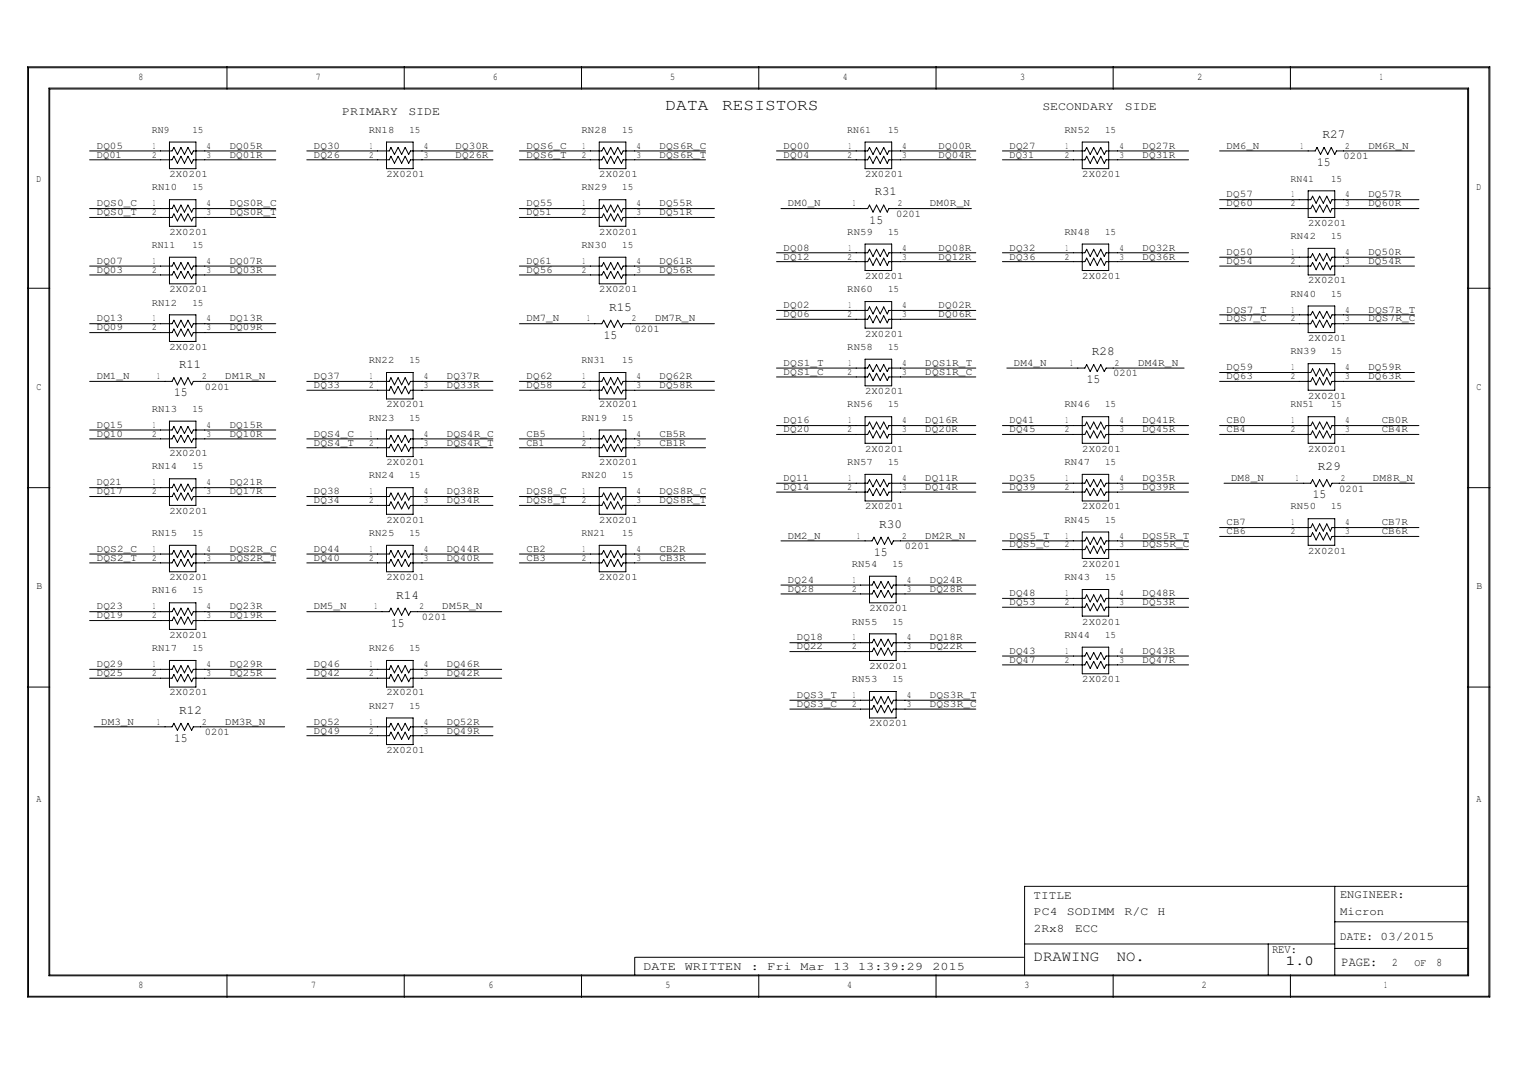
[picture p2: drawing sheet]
<svg xmlns="http://www.w3.org/2000/svg" width="420mm" height="297mm" viewBox="0 0 420 297" stroke-linecap="round" stroke-linejoin="round" font-family="sans-serif">
<g fill="none" stroke="#000" stroke-width=".28">
<path d="M7.7 18.5h404.7v257.5h-404.7zM7.9 18.8h404.2v257h-404.2zM62.8 18.5v6.1M111.9 18.5v6.1M161 18.5v6.1M210 18.5v6.1M259.1 18.5v6.1M308.1 18.5v6.1M357.2 18.5v6.1M13.5 24.4h393v245.7h-393zM13.8 24.6h392.4v245.3h-392.4zM46.9 39.3h7.3v7.4h-7.3z"/>
<path d="M107 39.3h7.3v7.4h-7.3zM165.9 39.3h7.3v7.4h-7.3zM239.4 39.3h7.4v7.4h-7.4zM299.6 39.3h7.3v7.4h-7.3zM24.8 44.2h22.8l.5-.9 1 1.9 1-1.9 1 1.9 .9-1.9 1 1.9 .5-1h22.8M24.8 41.8h22.8l.5-1 1 2 1-2 1 2 .9-2 1 2 .5-1h22.8M24.8 57.7h22.8l.5-.9 1 1.9 1-1.9 1 1.9 .9-1.9 1 1.9 .5-1h22.8M46.9 55.3h7.3v7.4h-7.3zM84.9 44.2h22.8l.5-.9 1 1.9 1-1.9 1 1.9 .9-1.9 1 1.9 .5-1h22.8M84.9 41.8h22.8l.5-1 1 2 1-2 1 2 .9-2 1 2 .5-1h22.8M143.8 44.2h22.8l.5-.9 1 1.9 .9-1.9 1 1.9 1-1.9 1 1.9 .5-1h22.8M143.8 41.8h22.8l.5-1 1 2 .9-2 1 2 1-2 1 2 .5-1h22.8"/>
<path d="M143.8 57.7h22.8l.5-.9 1 1.9 .9-1.9 1 1.9 1-1.9 1 1.9 .5-1h25.2M165.9 55.3h7.3v7.4h-7.3zM214.9 44.2h25.3l.5-.9 .9 1.9 1-1.9 1 1.9 1-1.9 1 1.9 .4-1h24.1M214.9 41.8h25.3l.5-1 .9 2 1-2 1 2 1-2 1 2 .4-1h24.1M216.2 57.7h24l.5-.9 .9 1.9 1-1.9 1 1.9 1-1.9 1 1.9 .4-1h22.9M277.5 44.2h22.8l.5-.9 1 1.9 .9-1.9 1 1.9 1-1.9 .9 1.9 .6-1h22.8M277.5 41.8h22.8l.5-1 1 2 .9-2 1 2 1-2 .9 2 .6-1h22.8M337.6 41.8h26.4l.5-1 1 2 1-2 1 2 1-2 .9 2 .5-1h21.6M337.6 55.3h25.2l.5-1 1 2 1-2 1 2 .9-2 1 2 .5-1h24M337.6 57.7h25.2l.5-.9 1 1.9 1-1.9 1 1.9 .9-1.9 1 1.9 .5-1h24M362.1 52.8h7.3v7.4h-7.3zM7.7 79.8h6.1"/>
<path d="M24.8 60.2h22.8l.5-1 1 2 1-2 1 2 .9-2 1 2 .5-1h22.8M24.8 76.1h22.8l.5-1 1 2 1-2 1 2 .9-2 1 2 .5-1h22.8M24.8 73.7h22.8l.5-1 1 2 1-2 1 2 .9-2 1 2 .5-1h22.8M46.9 71.2h7.3v7.4h-7.3zM143.8 60.2h22.8l.5-1 1 2 .9-2 1 2 1-2 1 2 .5-1h25.2M143.8 76.1h22.8l.5-1 1 2 .9-2 1 2 1-2 1 2 .5-1h25.2M143.8 73.7h22.8l.5-1 1 2 .9-2 1 2 1-2 1 2 .5-1h25.2M165.9 71.2h7.3v7.4h-7.3zM214.9 72.4h25.3l.5-.9 .9 1.9 1-1.9 1 1.9 1-1.9 1 1.9 .4-1h24.1M214.9 70h25.3l.5-1 .9 2 1-2 1 2 1-2 1 2 .4-1h24.1M239.4 67.6h7.4v7.3h-7.4zM277.5 72.4h22.8l.5-.9 1 1.9 .9-1.9 1 1.9 1-1.9 .9 1.9 .6-1h22.8"/>
<path d="M277.5 70h22.8l.5-1 1 2 .9-2 1 2 1-2 .9 2 .6-1h22.8M299.6 67.6h7.3v7.3h-7.3zM337.6 71.2h25.2l.5-1 1 2 1-2 1 2 .9-2 1 2 .5-1h22.8M337.6 73.7h25.2l.5-1 1 2 1-2 1 2 .9-2 1 2 .5-1h22.8M362.1 68.7h7.3v7.4h-7.3zM406.2 79.8h6.2M24.8 89.6h22.8l.5-1 1 2 1-2 1 2 .9-2 1 2 .5-1h22.8M24.8 92.1h22.8l.5-1 1 1.9 1-1.9 1 1.9 .9-1.9 1 1.9 .5-.9h22.8M46.9 87.2h7.3v7.3h-7.3zM143.8 89.6h22.8l.5-1 1 2 .9-2 1 2 1-2 1 2 .5-1h25.2M214.9 88.4h25.3l.5-1 .9 2 1-2 1 2 1-2 1 2 .4-1h24.1M214.9 85.9h25.3l.5-.9 .9 1.9 1-1.9 1 1.9 1-1.9 1 1.9 .4-1h24.1"/>
<path d="M239.4 83.5h7.4v7.3h-7.4zM239.4 99.4h7.4v7.4h-7.4zM337.6 89.6h25.2l.5-1 1 2 1-2 1 2 .9-2 1 2 .5-1h22.8M337.6 87.2h25.2l.5-1 1 1.9 1-1.9 1 1.9 .9-1.9 1 1.9 .5-.9h22.8M362.1 84.7h7.3v7.4h-7.3zM24.8 105.6h22.8l.5-1 1 2 1-2 1 2 .9-2 1 2 .5-1h22.8M24.8 119h22.8l.5-.9 1 1.9 1-1.9 1 1.9 .9-1.9 1 1.9 .5-1h22.8M46.9 116.6h7.3v7.4h-7.3zM84.9 108h22.8l.5-1 1 2 1-2 1 2 .9-2 1 2 .5-1h22.8M84.9 105.6h22.8l.5-1 1 2 1-2 1 2 .9-2 1 2 .5-1h22.8M107 103.1h7.3v7.3h-7.3zM107 119h7.3v7.4h-7.3z"/>
<path d="M143.8 108h22.8l.5-1 1 2 .9-2 1 2 1-2 1 2 .5-1h25.2M143.8 105.6h22.8l.5-1 1 2 .9-2 1 2 1-2 1 2 .5-1h25.2M165.9 103.1h7.3v7.3h-7.3zM165.9 119h7.3v7.4h-7.3zM214.9 104.4h25.3l.5-1.1 .9 2 1-2 1 2 1-2 1 2 .4-.9h24.1M214.9 101.9h25.3l.5-1 .9 2 1-2 1 2 1-2 1 2 .4-1h24.1M214.9 117.8h25.3l.5-1 .9 2 1-2 1 2 1-2 1 2 .4-1h24.1M239.4 115.4h7.4v7.3h-7.4zM277.5 117.8h22.8l.5-1 1 2 .9-2 1 2 1-2 .9 2 .6-1h22.8M278.7 101.9h21.6l.5-1 1 2 .9-2 1 2 1-2 .9 2 .6-1h21.5M299.6 115.4h7.3v7.3h-7.3zM337.6 103.1h25.2l.5-1 1 2 1-2 1 2 .9-2 1 2 .5-1h22.8"/>
<path d="M337.6 105.6h25.2l.5-1 1 2 1-2 1 2 .9-2 1 2 .5-1h22.8M337.6 117.8h25.2l.5-1 1 2 1-2 1 2 .9-2 1 2 .5-1h24M362.1 100.7h7.3v7.3h-7.3zM362.1 115.4h7.3v7.3h-7.3zM7.7 135h6.1M24.8 135h22.8l.5-1 1 2 1-2 1 2 .9-2 1 2 .5-1h22.8M24.8 121.5h22.8l.5-1 1 2 1-2 1 2 .9-2 1 2 .5-1h22.8M24.8 137.5h22.8l.5-1 1 1.9 1-1.9 1 1.9 .9-1.9 1 1.9 .5-.9h22.8M46.9 132.5h7.3v7.4h-7.3zM84.9 124h22.8l.5-1 1 1.9 1-1.9 1 1.9 .9-1.9 1 1.9 .5-.9h22.8M84.9 121.5h22.8l.5-1 1 2 1-2 1 2 .9-2 1 2 .5-1h22.8M84.9 139.9h22.8l.5-1 1 2 1-2 1 2 .9-2 1 2 .5-1h22.8"/>
<path d="M84.9 137.5h22.8l.5-1 1 1.9 1-1.9 1 1.9 .9-1.9 1 1.9 .5-.9h22.8M107 135h7.3v7.4h-7.3zM143.8 124h22.8l.5-1 1 1.9 .9-1.9 1 1.9 1-1.9 1 1.9 .5-.9h22.8M143.8 121.5h22.8l.5-1 1 2 .9-2 1 2 1-2 1 2 .5-1h22.8M143.8 139.9h22.8l.5-1 1 2 .9-2 1 2 1-2 1 2 .5-1h22.8M143.8 137.5h22.8l.5-1 1 1.9 .9-1.9 1 1.9 1-1.9 1 1.9 .5-.9h22.8M165.9 135h7.3v7.4h-7.3zM214.9 120.3h25.3l.5-1 .9 1.9 1-1.9 1 1.9 1-1.9 1 1.9 .4-.9h24.1M214.9 136.2h25.3l.5-.9 .9 1.9 1-1.9 1 1.9 1-1.9 1 1.9 .4-1h24.1M214.9 133.8h25.3l.5-1 .9 1.9 1-1.9 1 1.9 1-1.9 1 1.9 .4-.9h24.1M239.4 131.3h7.4v7.4h-7.4zM277.5 120.3h22.8l.5-1 1 1.9 .9-1.9 1 1.9 1-1.9 .9 1.9 .6-.9h22.8"/>
<path d="M277.5 136.2h22.8l.5-.9 1 1.9 .9-1.9 1 1.9 1-1.9 .9 1.9 .6-1h22.8M277.5 133.8h22.8l.5-1 1 1.9 .9-1.9 1 1.9 1-1.9 .9 1.9 .6-.9h22.8M299.6 131.3h7.3v7.4h-7.3zM337.6 120.3h25.2l.5-1 1 1.9 1-1.9 1 1.9 .9-1.9 1 1.9 .5-.9h24M338.8 133.8h24l.5-1 1 1.9 1-1.9 1 1.9 .9-1.9 1 1.9 .5-.9h22.8M406.2 135h6.2M24.8 155.8h22.8l.5-.9 1 1.9 1-1.9 1 1.9 .9-1.9 1 1.9 .5-1h22.8M24.8 153.4h22.8l.5-1 1 2 1-2 1 2 .9-2 1 2 .5-1h22.8M46.9 151h7.3v7.3h-7.3zM84.9 155.8h22.8l.5-.9 1 1.9 1-1.9 1 1.9 .9-1.9 1 1.9 .5-1h22.8M84.9 153.4h22.8l.5-1 1 2 1-2 1 2 .9-2 1 2 .5-1h22.8M107 151h7.3v7.3h-7.3z"/>
<path d="M143.8 155.8h22.8l.5-.9 1 1.9 .9-1.9 1 1.9 1-1.9 1 1.9 .5-1h22.8M143.8 153.4h22.8l.5-1 1 2 .9-2 1 2 1-2 1 2 .5-1h22.8M165.9 151h7.3v7.3h-7.3zM216.2 149.7h25.2l.5-1 1 2 .9-2 1 2 1-2 1 2 .5-1h22.8M240.7 159.5h7.3v7.4h-7.3zM277.5 149.7h22.8l.5-1 1 2 .9-2 1 2 1-2 .9 2 .6-1h22.8M277.5 152.1h22.8l.5-.9 1 2 .9-2 1 2 1-2 .9 2 .6-1.1h22.8M299.6 147.3h7.3v7.3h-7.3zM337.6 148.5h25.2l.5-1 1 2 1-2 1 2 .9-2 1 2 .5-1h24M337.6 146h25.2l.5-1 1 2 1-2 1 2 .9-2 1 2 .5-1h24M362.1 143.6h7.3v7.4h-7.3zM24.8 169.3h22.8l.5-.9 1 1.9 1-1.9 1 1.9 .9-1.9 1 1.9 .5-1h22.8"/>
<path d="M24.8 171.8h22.8l.5-1 1 2 1-2 1 2 .9-2 1 2 .5-1h22.8M46.9 166.9h7.3v7.3h-7.3zM84.9 169.3h22.8l.5-.9 1 1.9 1-1.9 1 1.9 .9-1.9 1 1.9 .5-1h25.3M216.2 164.4h25.2l.5-1 1 2 .9-2 1 2 1-2 1 2 .5-1h22.8M216.2 162h25.2l.5-1 1 1.9 .9-1.9 1 1.9 1-1.9 1 1.9 .5-.9h22.8M218.6 177.9h22.8l.5-.9 1 1.9 .9-1.9 1 1.9 1-1.9 1 1.9 .5-1h22.8M240.7 175.5h7.3v7.3h-7.3zM277.5 168.1h22.8l.5-1 1 2 .9-2 1 2 1-2 .9 2 .6-1h22.8M277.5 165.6h22.8l.5-.9 1 1.9 .9-1.9 1 1.9 1-1.9 .9 1.9 .6-1h22.8M299.6 163.2h7.3v7.4h-7.3zM299.6 179.2h7.3v7.3h-7.3zM7.7 190.2h6.1"/>
<path d="M24.8 187.7h22.8l.5-1 1 2 1-2 1 2 .9-2 1 2 .5-1h22.8M24.8 185.3h22.8l.5-1 1 2 1-2 1 2 .9-2 1 2 .5-1h22.8M46.9 182.8h7.3v7.4h-7.3zM84.9 187.7h22.8l.5-1 1 2 1-2 1 2 .9-2 1 2 .5-1h25.3M84.9 185.3h22.8l.5-1 1 2 1-2 1 2 .9-2 1 2 .5-1h25.3M107 182.8h7.3v7.4h-7.3zM107 198.8h7.3v7.3h-7.3zM218.6 180.4h22.8l.5-1 1 2 .9-2 1 2 1-2 1 2 .5-1h22.8M218.6 196.3h22.8l.5-1 1 2 .9-2 1 2 1-2 1 2 .5-1h22.8M218.6 193.8h22.8l.5-.9 1 2 .9-2 1 2 1-2 1 2 .5-1.1h22.8M240.7 191.4h7.3v7.4h-7.3zM277.5 184.1h22.8l.5-1 1 1.9 .9-1.9 1 1.9 1-1.9 .9 1.9 .6-.9h22.8"/>
<path d="M277.5 181.6h22.8l.5-1 1 2 .9-2 1 2 1-2 .9 2 .6-1h22.8M406.2 190.2h6.2M26 201.2h21.6l.5-1 1 2 1-2 1 2 .9-2 1 2 .5-1h25.3M84.9 203.7h22.8l.5-1 1 1.9 1-1.9 1 1.9 .9-1.9 1 1.9 .5-.9h22.8M84.9 201.2h22.8l.5-1 1 2 1-2 1 2 .9-2 1 2 .5-1h22.8M369.4 245.4v24.5M369.4 255.2h36.8M406.2 245.4h-122.6v24.5M62.8 269.9v6.1M111.9 269.9v6.1M161 269.9v6.1M175.7 265v4.9"/>
<path d="M175.9 265h107.4M210 269.9v6.1M259.1 269.9v6.1M283.6 261.3h85.8M308.1 269.9v6.1M351 261.3v8.6M357.2 269.9v6.1M369.4 262.6h36.8"/>
</g>
<g font-size="4.5">
<text x="184.2" y="30.5">DATA</text>
<text x="199.9" y="30.5">RESISTORS</text>
</g>
<g font-size="4.1">
<text x="286.1" y="266.1">DRAWING</text>
<text x="309.2" y="266.1">NO.</text>
<text x="355.9" y="267.1">1.0</text>
</g>
<text font-size="3.6" x="371.3" y="267.3">PAGE:</text>
<g font-size="3.5">
<text x="366" y="38.1">R27</text>
<text x="364.6" y="45.9">15</text>
<text x="242.1" y="54.1">R31</text>
<text x="240.7" y="61.9">15</text>
<text x="168.6" y="86">R15</text>
<text x="167.1" y="93.8">15</text>
<text x="49.6" y="101.9">R11</text>
<text x="302.2" y="98.2">R28</text>
<text x="300.8" y="106">15</text>
<text x="48.2" y="109.7">15</text>
<text x="364.8" y="130.1">R29</text>
<text x="363.3" y="137.9">15</text>
<text x="243.4" y="146">R30</text>
<text x="241.9" y="153.8">15</text>
<text x="109.7" y="165.7">R14</text>
<text x="108.2" y="173.5">15</text>
<text x="49.6" y="197.6">R12</text>
<text x="48.2" y="205.4">15</text>
</g>
<g font-size="3.3">
<text x="94.7" y="31.8">PRIMARY</text>
<text x="113" y="31.8">SIDE</text>
<text x="288.5" y="30.6">SECONDARY</text>
<text x="311.4" y="30.6">SIDE</text>
<text x="286" y="248.9">TITLE</text>
<text x="370.9" y="248.5">ENGINEER:</text>
<text x="286.1" y="253.2">PC4</text>
<text x="286.1" y="258">2Rx8</text>
<text x="295.3" y="253.2">SODIMM</text>
<text x="297.6" y="258">ECC</text>
<text x="311.3" y="253.2">R/C</text>
<text x="320.4" y="253.2">H</text>
<text x="370.9" y="253.2">Micron</text>
<text x="352.1" y="263.7">REV:</text>
<text x="370.9" y="260.3">DATE: 03/2015</text>
<text x="178.1" y="268.5">DATE</text>
<text x="189.5" y="268.5">WRITTEN</text>
<text x="207.8" y="268.5">:</text>
<text x="212.4" y="268.5">Fri</text>
<text x="221.5" y="268.5">Mar</text>
<text x="230.7" y="268.5">13</text>
<text x="237.5" y="268.5">13:39:29</text>
<text x="258.1" y="268.5">2015</text>
<text x="385.4" y="267.3">2</text>
<text x="397.6" y="267.3">8</text>
</g>
<g font-size="2.8">
<text x="38.3" y="22.1">8</text>
<text x="87.4" y="22.1">7</text>
<text x="136.4" y="22.1">6</text>
<text x="185.5" y="22.1">5</text>
<text x="233.3" y="22.1">4</text>
<text x="282.4" y="22.1">3</text>
<text x="331.4" y="22.1">2</text>
<text x="381.9" y="22.1">1</text>
<text x="26.8" y="41.2">DQ05</text>
<text x="42" y="36.7">RN9</text>
<text x="53.3" y="36.7">15</text>
<text x="63.6" y="41.2">DQ05R</text>
<text x="86.9" y="41.2">DQ30</text>
<text x="102.1" y="36.7">RN18</text>
<text x="113.3" y="36.7">15</text>
<text x="126.1" y="41.2">DQ30R</text>
<text x="145.8" y="41.2">DQS6_C</text>
<text x="161" y="36.7">RN28</text>
<text x="172.2" y="36.7">15</text>
<text x="182.5" y="41.2">DQS6R_C</text>
<text x="216.9" y="41.2">DQ00</text>
<text x="234.5" y="36.7">RN61</text>
<text x="245.8" y="36.7">15</text>
<text x="259.8" y="41.2">DQ00R</text>
<text x="279.4" y="41.2">DQ27</text>
<text x="294.6" y="36.7">RN52</text>
<text x="305.9" y="36.7">15</text>
<text x="316.2" y="41.2">DQ27R</text>
<text x="339.5" y="41.2">DM6_N</text>
<text x="378.8" y="41.2">DM6R_N</text>
<text x="26.8" y="43.6">DQ01</text>
<text x="63.6" y="43.6">DQ01R</text>
<text x="86.9" y="43.6">DQ26</text>
<text x="126.1" y="43.6">DQ26R</text>
<text x="145.8" y="43.6">DQS6_T</text>
<text x="182.5" y="43.6">DQS6R_T</text>
<text x="216.9" y="43.6">DQ04</text>
<text x="259.8" y="43.6">DQ04R</text>
<text x="279.4" y="43.6">DQ31</text>
<text x="316.2" y="43.6">DQ31R</text>
<text x="371.9" y="44.1">0201</text>
<text x="10.1" y="50.2">D</text>
<text x="42" y="52.7">RN10</text>
<text x="46.9" y="49">2X0201</text>
<text x="53.3" y="52.7">15</text>
<text x="107" y="49">2X0201</text>
<text x="161" y="52.7">RN29</text>
<text x="165.9" y="49">2X0201</text>
<text x="172.2" y="52.7">15</text>
<text x="239.4" y="49">2X0201</text>
<text x="299.6" y="49">2X0201</text>
<text x="357.2" y="50.2">RN41</text>
<text x="368.4" y="50.2">15</text>
<text x="408.7" y="52.7">D</text>
<text x="26.8" y="57.1">DQS0_C</text>
<text x="26.8" y="59.6">DQS0_T</text>
<text x="63.6" y="57.1">DQS0R_C</text>
<text x="63.6" y="59.6">DQS0R_T</text>
<text x="145.8" y="57.1">DQ55</text>
<text x="145.8" y="59.6">DQ51</text>
<text x="182.5" y="59.6">DQ51R</text>
<text x="182.5" y="57.1">DQ55R</text>
<text x="218.1" y="57.1">DM0_N</text>
<text x="257.3" y="57.1">DM0R_N</text>
<text x="339.5" y="54.7">DQ57</text>
<text x="339.5" y="57.1">DQ60</text>
<text x="378.8" y="57.1">DQ60R</text>
<text x="378.8" y="54.7">DQ57R</text>
<text x="46.9" y="65">2X0201</text>
<text x="165.9" y="65">2X0201</text>
<text x="234.5" y="65">RN59</text>
<text x="245.8" y="65">15</text>
<text x="248" y="60.1">0201</text>
<text x="294.6" y="65">RN48</text>
<text x="305.9" y="65">15</text>
<text x="362.1" y="62.5">2X0201</text>
<text x="42" y="68.6">RN11</text>
<text x="53.3" y="68.6">15</text>
<text x="161" y="68.6">RN30</text>
<text x="172.2" y="68.6">15</text>
<text x="216.9" y="69.4">DQ08</text>
<text x="216.9" y="71.8">DQ12</text>
<text x="259.8" y="69.4">DQ08R</text>
<text x="259.8" y="71.8">DQ12R</text>
<text x="279.4" y="71.8">DQ36</text>
<text x="279.4" y="69.4">DQ32</text>
<text x="316.2" y="69.4">DQ32R</text>
<text x="316.2" y="71.8">DQ36R</text>
<text x="339.5" y="70.6">DQ50</text>
<text x="357.2" y="66.2">RN42</text>
<text x="368.4" y="66.2">15</text>
<text x="378.8" y="70.6">DQ50R</text>
<text x="26.8" y="75.5">DQ03</text>
<text x="26.8" y="73.1">DQ07</text>
<text x="63.6" y="73.1">DQ07R</text>
<text x="63.6" y="75.5">DQ03R</text>
<text x="145.8" y="73.1">DQ61</text>
<text x="145.8" y="75.5">DQ56</text>
<text x="182.5" y="75.5">DQ56R</text>
<text x="182.5" y="73.1">DQ61R</text>
<text x="239.4" y="77.2">2X0201</text>
<text x="299.6" y="77.2">2X0201</text>
<text x="339.5" y="73.1">DQ54</text>
<text x="378.8" y="73.1">DQ54R</text>
<text x="46.9" y="80.9">2X0201</text>
<text x="165.9" y="80.9">2X0201</text>
<text x="234.5" y="80.9">RN60</text>
<text x="245.8" y="80.9">15</text>
<text x="357.2" y="82.1">RN40</text>
<text x="362.1" y="78.4">2X0201</text>
<text x="368.4" y="82.1">15</text>
<text x="26.8" y="89">DQ13</text>
<text x="42" y="84.6">RN12</text>
<text x="53.3" y="84.6">15</text>
<text x="63.6" y="89">DQ13R</text>
<text x="145.8" y="89">DM7_N</text>
<text x="181.3" y="89">DM7R_N</text>
<text x="216.9" y="85.3">DQ02</text>
<text x="216.9" y="87.8">DQ06</text>
<text x="259.8" y="85.3">DQ02R</text>
<text x="259.8" y="87.8">DQ06R</text>
<text x="339.5" y="86.5">DQS7_T</text>
<text x="339.5" y="89">DQS7_C</text>
<text x="378.8" y="86.5">DQS7R_T</text>
<text x="378.8" y="89">DQS7R_C</text>
<text x="26.8" y="91.4">DQ09</text>
<text x="63.6" y="91.4">DQ09R</text>
<text x="175.7" y="91.9">0201</text>
<text x="239.4" y="93.2">2X0201</text>
<text x="362.1" y="94.4">2X0201</text>
<text x="46.9" y="96.9">2X0201</text>
<text x="102.1" y="100.5">RN22</text>
<text x="113.3" y="100.5">15</text>
<text x="161" y="100.5">RN31</text>
<text x="172.2" y="100.5">15</text>
<text x="216.9" y="101.3">DQS1_T</text>
<text x="234.5" y="96.9">RN58</text>
<text x="245.8" y="96.9">15</text>
<text x="256.1" y="101.3">DQS1R_T</text>
<text x="280.6" y="101.3">DM4_N</text>
<text x="315" y="101.3">DM4R_N</text>
<text x="357.2" y="98.1">RN39</text>
<text x="368.4" y="98.1">15</text>
<text x="10.1" y="107.9">C</text>
<text x="26.8" y="104.9">DM1_N</text>
<text x="56.7" y="107.9">0201</text>
<text x="62.4" y="104.9">DM1R_N</text>
<text x="86.9" y="104.9">DQ37</text>
<text x="86.9" y="107.4">DQ33</text>
<text x="123.7" y="104.9">DQ37R</text>
<text x="123.7" y="107.4">DQ33R</text>
<text x="145.8" y="107.4">DQ58</text>
<text x="145.8" y="104.9">DQ62</text>
<text x="182.5" y="107.4">DQ58R</text>
<text x="182.5" y="104.9">DQ62R</text>
<text x="216.9" y="103.7">DQS1_C</text>
<text x="256.1" y="103.7">DQS1R_C</text>
<text x="308.1" y="104.2">0201</text>
<text x="339.5" y="102.5">DQ59</text>
<text x="339.5" y="104.9">DQ63</text>
<text x="378.8" y="102.5">DQ59R</text>
<text x="378.8" y="104.9">DQ63R</text>
<text x="408.7" y="107.9">C</text>
<text x="107" y="112.8">2X0201</text>
<text x="165.9" y="112.8">2X0201</text>
<text x="234.5" y="112.8">RN56</text>
<text x="239.4" y="109.1">2X0201</text>
<text x="245.8" y="112.8">15</text>
<text x="294.6" y="112.8">RN46</text>
<text x="305.9" y="112.8">15</text>
<text x="357.2" y="112.8">RN51</text>
<text x="362.1" y="110.3">2X0201</text>
<text x="368.4" y="112.8">15</text>
<text x="26.8" y="118.4">DQ15</text>
<text x="42" y="114">RN13</text>
<text x="53.3" y="114">15</text>
<text x="63.6" y="118.4">DQ15R</text>
<text x="102.1" y="116.5">RN23</text>
<text x="113.3" y="116.5">15</text>
<text x="161" y="116.5">RN19</text>
<text x="172.2" y="116.5">15</text>
<text x="216.9" y="117.2">DQ16</text>
<text x="216.9" y="119.7">DQ20</text>
<text x="256.1" y="117.2">DQ16R</text>
<text x="256.1" y="119.7">DQ20R</text>
<text x="279.4" y="117.2">DQ41</text>
<text x="279.4" y="119.7">DQ45</text>
<text x="316.2" y="117.2">DQ41R</text>
<text x="316.2" y="119.7">DQ45R</text>
<text x="339.5" y="119.7">CB4</text>
<text x="339.5" y="117.2">CB0</text>
<text x="382.4" y="119.7">CB4R</text>
<text x="382.4" y="117.2">CB0R</text>
<text x="26.8" y="120.9">DQ10</text>
<text x="63.6" y="120.9">DQ10R</text>
<text x="86.9" y="120.9">DQS4_C</text>
<text x="86.9" y="123.4">DQS4_T</text>
<text x="123.7" y="123.4">DQS4R_T</text>
<text x="123.7" y="120.9">DQS4R_C</text>
<text x="145.8" y="120.9">CB5</text>
<text x="145.8" y="123.4">CB1</text>
<text x="182.5" y="123.4">CB1R</text>
<text x="182.5" y="120.9">CB5R</text>
<text x="239.4" y="125.1">2X0201</text>
<text x="299.6" y="125.1">2X0201</text>
<text x="362.1" y="125.1">2X0201</text>
<text x="42" y="130">RN14</text>
<text x="46.9" y="126.3">2X0201</text>
<text x="53.3" y="130">15</text>
<text x="107" y="128.7">2X0201</text>
<text x="165.9" y="128.7">2X0201</text>
<text x="234.5" y="128.7">RN57</text>
<text x="245.8" y="128.7">15</text>
<text x="294.6" y="128.7">RN47</text>
<text x="305.9" y="128.7">15</text>
<text x="26.8" y="134.4">DQ21</text>
<text x="26.8" y="136.8">DQ17</text>
<text x="63.6" y="134.4">DQ21R</text>
<text x="63.6" y="136.8">DQ17R</text>
<text x="86.9" y="136.8">DQ38</text>
<text x="102.1" y="132.4">RN24</text>
<text x="113.3" y="132.4">15</text>
<text x="123.7" y="136.8">DQ38R</text>
<text x="145.8" y="136.8">DQS8_C</text>
<text x="161" y="132.4">RN20</text>
<text x="172.2" y="132.4">15</text>
<text x="182.5" y="136.8">DQS8R_C</text>
<text x="216.9" y="135.6">DQ14</text>
<text x="216.9" y="133.1">DQ11</text>
<text x="256.1" y="135.6">DQ14R</text>
<text x="256.1" y="133.1">DQ11R</text>
<text x="279.4" y="135.6">DQ39</text>
<text x="279.4" y="133.1">DQ35</text>
<text x="316.2" y="133.1">DQ35R</text>
<text x="316.2" y="135.6">DQ39R</text>
<text x="340.7" y="133.1">DM8_N</text>
<text x="370.7" y="136.1">0201</text>
<text x="380" y="133.1">DM8R_N</text>
<text x="46.9" y="142.2">2X0201</text>
<text x="86.9" y="139.3">DQ34</text>
<text x="123.7" y="139.3">DQ34R</text>
<text x="145.8" y="139.3">DQS8_T</text>
<text x="182.5" y="139.3">DQS8R_T</text>
<text x="239.4" y="141">2X0201</text>
<text x="299.6" y="141">2X0201</text>
<text x="357.2" y="141">RN50</text>
<text x="368.4" y="141">15</text>
<text x="42" y="148.4">RN15</text>
<text x="53.3" y="148.4">15</text>
<text x="102.1" y="148.4">RN25</text>
<text x="107" y="144.7">2X0201</text>
<text x="113.3" y="148.4">15</text>
<text x="161" y="148.4">RN21</text>
<text x="165.9" y="144.7">2X0201</text>
<text x="172.2" y="148.4">15</text>
<text x="218.1" y="149.1">DM2_N</text>
<text x="256.1" y="149.1">DM2R_N</text>
<text x="279.4" y="149.1">DQS5_T</text>
<text x="294.6" y="144.7">RN45</text>
<text x="305.9" y="144.7">15</text>
<text x="316.2" y="149.1">DQS5R_T</text>
<text x="339.5" y="147.9">CB6</text>
<text x="339.5" y="145.4">CB7</text>
<text x="382.4" y="147.9">CB6R</text>
<text x="382.4" y="145.4">CB7R</text>
<text x="26.8" y="155.2">DQS2_T</text>
<text x="26.8" y="152.8">DQS2_C</text>
<text x="63.6" y="152.8">DQS2R_C</text>
<text x="63.6" y="155.2">DQS2R_T</text>
<text x="86.9" y="155.2">DQ40</text>
<text x="86.9" y="152.8">DQ44</text>
<text x="123.7" y="155.2">DQ40R</text>
<text x="123.7" y="152.8">DQ44R</text>
<text x="145.8" y="155.2">CB3</text>
<text x="145.8" y="152.8">CB2</text>
<text x="182.5" y="155.2">CB3R</text>
<text x="182.5" y="152.8">CB2R</text>
<text x="250.5" y="152">0201</text>
<text x="279.4" y="151.6">DQS5_C</text>
<text x="316.2" y="151.6">DQS5R_C</text>
<text x="362.1" y="153.2">2X0201</text>
<text x="46.9" y="160.6">2X0201</text>
<text x="107" y="160.6">2X0201</text>
<text x="165.9" y="160.6">2X0201</text>
<text x="218.1" y="161.4">DQ24</text>
<text x="235.8" y="156.9">RN54</text>
<text x="247" y="156.9">15</text>
<text x="257.3" y="161.4">DQ24R</text>
<text x="294.6" y="160.6">RN43</text>
<text x="299.6" y="156.9">2X0201</text>
<text x="305.9" y="160.6">15</text>
<text x="10.1" y="163.1">B</text>
<text x="42" y="164.3">RN16</text>
<text x="53.3" y="164.3">15</text>
<text x="218.1" y="163.8">DQ28</text>
<text x="257.3" y="163.8">DQ28R</text>
<text x="279.4" y="167.5">DQ53</text>
<text x="279.4" y="165.1">DQ48</text>
<text x="316.2" y="165.1">DQ48R</text>
<text x="316.2" y="167.5">DQ53R</text>
<text x="408.7" y="163.1">B</text>
<text x="26.8" y="168.7">DQ23</text>
<text x="26.8" y="171.2">DQ19</text>
<text x="63.6" y="168.7">DQ23R</text>
<text x="63.6" y="171.2">DQ19R</text>
<text x="86.9" y="168.7">DM5_N</text>
<text x="116.8" y="171.7">0201</text>
<text x="122.4" y="168.7">DM5R_N</text>
<text x="235.8" y="172.9">RN55</text>
<text x="240.7" y="169.2">2X0201</text>
<text x="247" y="172.9">15</text>
<text x="299.6" y="172.9">2X0201</text>
<text x="46.9" y="176.6">2X0201</text>
<text x="220.6" y="179.7">DQ22</text>
<text x="220.6" y="177.3">DQ18</text>
<text x="257.3" y="179.7">DQ22R</text>
<text x="257.3" y="177.3">DQ18R</text>
<text x="294.6" y="176.6">RN44</text>
<text x="305.9" y="176.6">15</text>
<text x="26.8" y="184.7">DQ29</text>
<text x="42" y="180.3">RN17</text>
<text x="53.3" y="180.3">15</text>
<text x="63.6" y="184.7">DQ29R</text>
<text x="86.9" y="184.7">DQ46</text>
<text x="102.1" y="180.3">RN26</text>
<text x="113.3" y="180.3">15</text>
<text x="123.7" y="184.7">DQ46R</text>
<text x="240.7" y="185.2">2X0201</text>
<text x="279.4" y="181">DQ43</text>
<text x="279.4" y="183.4">DQ47</text>
<text x="316.2" y="181">DQ43R</text>
<text x="316.2" y="183.4">DQ47R</text>
<text x="26.8" y="187.1">DQ25</text>
<text x="63.6" y="187.1">DQ25R</text>
<text x="86.9" y="187.1">DQ42</text>
<text x="123.7" y="187.1">DQ42R</text>
<text x="235.8" y="188.8">RN53</text>
<text x="247" y="188.8">15</text>
<text x="299.6" y="188.8">2X0201</text>
<text x="46.9" y="192.5">2X0201</text>
<text x="102.1" y="196.2">RN27</text>
<text x="107" y="192.5">2X0201</text>
<text x="113.3" y="196.2">15</text>
<text x="220.6" y="193.3">DQS3_T</text>
<text x="220.6" y="195.7">DQS3_C</text>
<text x="257.3" y="195.7">DQS3R_C</text>
<text x="257.3" y="193.3">DQS3R_T</text>
<text x="28" y="200.6">DM3_N</text>
<text x="56.7" y="203.5">0201</text>
<text x="62.4" y="200.6">DM3R_N</text>
<text x="86.9" y="200.6">DQ52</text>
<text x="86.9" y="203.1">DQ49</text>
<text x="123.7" y="200.6">DQ52R</text>
<text x="123.7" y="203.1">DQ49R</text>
<text x="240.7" y="201.1">2X0201</text>
<text x="107" y="208.4">2X0201</text>
<text x="10.1" y="222">A</text>
<text x="408.7" y="222">A</text>
<text x="391.5" y="267.3">OF</text>
<text x="38.3" y="273.5">8</text>
<text x="86.1" y="273.5">7</text>
<text x="135.2" y="273.5">6</text>
<text x="184.2" y="273.5">5</text>
<text x="234.5" y="273.5">4</text>
<text x="283.6" y="273.5">3</text>
<text x="332.7" y="273.5">2</text>
<text x="383.2" y="273.5">1</text>
</g>
<g font-size="2.6">
<text x="42.3" y="41.2">1</text>
<text x="57.2" y="41.2">4</text>
<text x="102.4" y="41.2">1</text>
<text x="117.3" y="41.2">4</text>
<text x="161.2" y="41.2">1</text>
<text x="176.1" y="41.2">4</text>
<text x="234.8" y="41.2">1</text>
<text x="249.7" y="41.2">4</text>
<text x="294.9" y="41.2">1</text>
<text x="309.8" y="41.2">4</text>
<text x="359.9" y="41.2">1</text>
<text x="372.4" y="41.2">2</text>
<text x="42.1" y="43.6">2</text>
<text x="57.2" y="43.6">3</text>
<text x="102.2" y="43.6">2</text>
<text x="117.3" y="43.6">3</text>
<text x="161" y="43.6">2</text>
<text x="176.1" y="43.6">3</text>
<text x="234.6" y="43.6">2</text>
<text x="249.7" y="43.6">3</text>
<text x="294.7" y="43.6">2</text>
<text x="309.8" y="43.6">3</text>
<text x="42.1" y="59.6">2</text>
<text x="42.3" y="57.1">1</text>
<text x="57.2" y="59.6">3</text>
<text x="57.2" y="57.1">4</text>
<text x="161" y="59.6">2</text>
<text x="161.2" y="57.1">1</text>
<text x="176.1" y="59.6">3</text>
<text x="176.1" y="57.1">4</text>
<text x="236.1" y="57.1">1</text>
<text x="248.5" y="57.1">2</text>
<text x="357.3" y="57.1">2</text>
<text x="357.5" y="54.7">1</text>
<text x="372.4" y="57.1">3</text>
<text x="372.4" y="54.7">4</text>
<text x="234.6" y="71.8">2</text>
<text x="234.8" y="69.4">1</text>
<text x="249.7" y="71.8">3</text>
<text x="249.7" y="69.4">4</text>
<text x="294.7" y="71.8">2</text>
<text x="294.9" y="69.4">1</text>
<text x="309.8" y="71.8">3</text>
<text x="309.8" y="69.4">4</text>
<text x="357.5" y="70.6">1</text>
<text x="372.4" y="70.6">4</text>
<text x="42.1" y="75.5">2</text>
<text x="42.3" y="73.1">1</text>
<text x="57.2" y="75.5">3</text>
<text x="57.2" y="73.1">4</text>
<text x="161" y="75.5">2</text>
<text x="161.2" y="73.1">1</text>
<text x="176.1" y="75.5">3</text>
<text x="176.1" y="73.1">4</text>
<text x="357.3" y="73.1">2</text>
<text x="372.4" y="73.1">3</text>
<text x="42.3" y="89">1</text>
<text x="57.2" y="89">4</text>
<text x="162.5" y="89">1</text>
<text x="174.9" y="89">2</text>
<text x="234.6" y="87.8">2</text>
<text x="234.8" y="85.3">1</text>
<text x="249.7" y="87.8">3</text>
<text x="249.7" y="85.3">4</text>
<text x="357.3" y="89">2</text>
<text x="357.5" y="86.5">1</text>
<text x="372.4" y="89">3</text>
<text x="372.4" y="86.5">4</text>
<text x="42.1" y="91.4">2</text>
<text x="57.2" y="91.4">3</text>
<text x="234.8" y="101.3">1</text>
<text x="249.7" y="101.3">4</text>
<text x="296.2" y="101.3">1</text>
<text x="308.6" y="101.3">2</text>
<text x="43.5" y="104.9">1</text>
<text x="56" y="104.9">2</text>
<text x="102.2" y="107.4">2</text>
<text x="102.4" y="104.9">1</text>
<text x="117.3" y="107.4">3</text>
<text x="117.3" y="104.9">4</text>
<text x="161" y="107.4">2</text>
<text x="161.2" y="104.9">1</text>
<text x="176.1" y="107.4">3</text>
<text x="176.1" y="104.9">4</text>
<text x="234.6" y="103.7">2</text>
<text x="249.7" y="103.7">3</text>
<text x="357.3" y="104.9">2</text>
<text x="357.5" y="102.5">1</text>
<text x="372.4" y="104.9">3</text>
<text x="372.4" y="102.5">4</text>
<text x="42.3" y="118.4">1</text>
<text x="57.2" y="118.4">4</text>
<text x="234.6" y="119.7">2</text>
<text x="234.8" y="117.2">1</text>
<text x="249.7" y="119.7">3</text>
<text x="249.7" y="117.2">4</text>
<text x="294.7" y="119.7">2</text>
<text x="294.9" y="117.2">1</text>
<text x="309.8" y="119.7">3</text>
<text x="309.8" y="117.2">4</text>
<text x="357.3" y="119.7">2</text>
<text x="357.5" y="117.2">1</text>
<text x="372.4" y="119.7">3</text>
<text x="372.4" y="117.2">4</text>
<text x="42.1" y="120.9">2</text>
<text x="57.2" y="120.9">3</text>
<text x="102.2" y="123.4">2</text>
<text x="102.4" y="120.9">1</text>
<text x="117.3" y="123.4">3</text>
<text x="117.3" y="120.9">4</text>
<text x="161" y="123.4">2</text>
<text x="161.2" y="120.9">1</text>
<text x="176.1" y="123.4">3</text>
<text x="176.1" y="120.9">4</text>
<text x="42.1" y="136.8">2</text>
<text x="42.3" y="134.4">1</text>
<text x="57.2" y="136.8">3</text>
<text x="57.2" y="134.4">4</text>
<text x="102.4" y="136.8">1</text>
<text x="117.3" y="136.8">4</text>
<text x="161.2" y="136.8">1</text>
<text x="176.1" y="136.8">4</text>
<text x="234.6" y="135.6">2</text>
<text x="234.8" y="133.1">1</text>
<text x="249.7" y="135.6">3</text>
<text x="249.7" y="133.1">4</text>
<text x="294.7" y="135.6">2</text>
<text x="294.9" y="133.1">1</text>
<text x="309.8" y="135.6">3</text>
<text x="309.8" y="133.1">4</text>
<text x="358.7" y="133.1">1</text>
<text x="371.1" y="133.1">2</text>
<text x="102.2" y="139.3">2</text>
<text x="117.3" y="139.3">3</text>
<text x="161" y="139.3">2</text>
<text x="176.1" y="139.3">3</text>
<text x="237.3" y="149.1">1</text>
<text x="249.7" y="149.1">2</text>
<text x="294.9" y="149.1">1</text>
<text x="309.8" y="149.1">4</text>
<text x="357.3" y="147.9">2</text>
<text x="357.5" y="145.4">1</text>
<text x="372.4" y="147.9">3</text>
<text x="372.4" y="145.4">4</text>
<text x="42.1" y="155.2">2</text>
<text x="42.3" y="152.8">1</text>
<text x="57.2" y="155.2">3</text>
<text x="57.2" y="152.8">4</text>
<text x="102.2" y="155.2">2</text>
<text x="102.4" y="152.8">1</text>
<text x="117.3" y="155.2">3</text>
<text x="117.3" y="152.8">4</text>
<text x="161" y="155.2">2</text>
<text x="161.2" y="152.8">1</text>
<text x="176.1" y="155.2">3</text>
<text x="176.1" y="152.8">4</text>
<text x="294.7" y="151.6">2</text>
<text x="309.8" y="151.6">3</text>
<text x="236.1" y="161.4">1</text>
<text x="251" y="161.4">4</text>
<text x="235.8" y="163.8">2</text>
<text x="251" y="163.8">3</text>
<text x="294.7" y="167.5">2</text>
<text x="294.9" y="165.1">1</text>
<text x="309.8" y="167.5">3</text>
<text x="309.8" y="165.1">4</text>
<text x="42.1" y="171.2">2</text>
<text x="42.3" y="168.7">1</text>
<text x="57.2" y="171.2">3</text>
<text x="57.2" y="168.7">4</text>
<text x="103.6" y="168.7">1</text>
<text x="116.1" y="168.7">2</text>
<text x="235.8" y="179.7">2</text>
<text x="236.1" y="177.3">1</text>
<text x="251" y="179.7">3</text>
<text x="251" y="177.3">4</text>
<text x="42.3" y="184.7">1</text>
<text x="57.2" y="184.7">4</text>
<text x="102.4" y="184.7">1</text>
<text x="117.3" y="184.7">4</text>
<text x="294.7" y="183.4">2</text>
<text x="294.9" y="181">1</text>
<text x="309.8" y="183.4">3</text>
<text x="309.8" y="181">4</text>
<text x="42.1" y="187.1">2</text>
<text x="57.2" y="187.1">3</text>
<text x="102.2" y="187.1">2</text>
<text x="117.3" y="187.1">3</text>
<text x="235.8" y="195.7">2</text>
<text x="236.1" y="193.3">1</text>
<text x="251" y="195.7">3</text>
<text x="251" y="193.3">4</text>
<text x="43.5" y="200.6">1</text>
<text x="56" y="200.6">2</text>
<text x="102.2" y="203.1">2</text>
<text x="102.4" y="200.6">1</text>
<text x="117.3" y="203.1">3</text>
<text x="117.3" y="200.6">4</text>
</g>
</svg>
